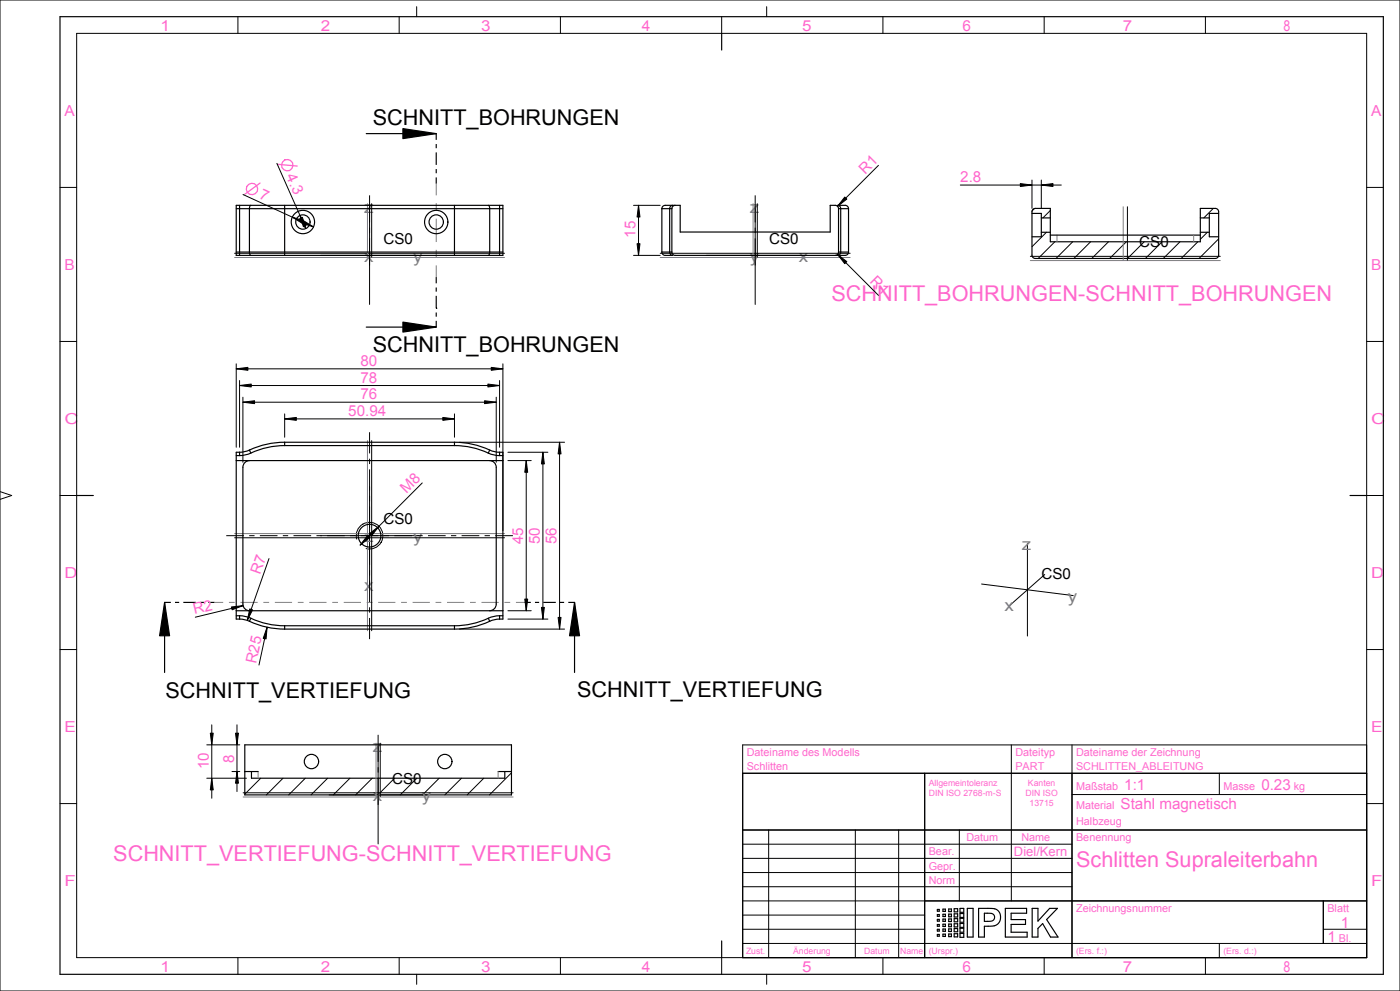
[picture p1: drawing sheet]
<svg xmlns="http://www.w3.org/2000/svg" width="420mm" height="297mm" viewBox="0 0 420 297" stroke-linecap="round" stroke-linejoin="round" font-family="sans-serif">
<path d="M120.9 38.5l10 1.5-10 1.5zM120.9 96.5l10 1.5-10 1.5zM49.4 180.5l1.5 10h-3zM172.4 180.5l1.5 10h-3z" fill="#000"/>
<g fill="none" stroke="#000" stroke-width=".35">
<path d="M18 5h397v287h-397zM216.5 10v5M120.9 38.5l10 1.5-10 1.5zM109.9 40h21v1.9M130.9 43.2v1.2M130.9 45.7v3.7M130.9 50.7v1.2M130.9 53.2v1.8M309.6 64h2.8v7h-2.8M309.9 62.8l.7-.3h4.5v10h45v-10h4.5a1 1 0 0 1 1 1v13a1 1 0 0 1-1 1h-54a1 1 0 0 1-1-1v-13zM312.4 69.6h2.7M312.4 65.3h2.7"/>
<path d="M360.1 69.6h2.7M360.1 65.3h2.7M365.6 64h-2.8v7h2.8M120.9 96.5l10 1.5-10 1.5zM130.9 92.4h.1M130.9 96.2v1.8h-21M130.9 83v1.9M130.9 86.2v1.2M130.9 88.7v3.7M130.9 93.7v1.2M23 148.5h5M405 148.5h5"/>
<path d="M49.4 180.5l1.5 10h-3zM51.3 180.5h-1.9v21M52.5 180.5h1.3M55 180.5h3.8M60 180.5h1.3M62.5 180.5h1.9M157.4 180.5h1.8M160.5 180.5h1.2M163 180.5h3.7M168 180.5h1.2M170.5 180.5h1.9v21M172.4 180.5l1.5 10h-3z"/>
<path d="M73.4 231.2h2v2h76v-2h2v7h-80zM222.8 231.8h187.2v55.2h-187.2zM277.4 231.8v55.2M321.6 231.8v55.2M222.8 248.8h187.2M277.4 270h132.6M281.2 278.5h.6v.5h-.6zM281.2 277.1h.6v.5h-.6zM281.2 275.5h.6v.6h-.6zM281.2 274.1h.6v.5h-.6zM281.2 272.6h.6v.5h-.6zM282.9 280h.7v.6h-.7z"/>
<path d="M282.9 278.4h.7v.7h-.7zM282.9 277h.7v.7h-.7zM282.9 275.4h.7v.7h-.7zM282.9 274h.7v.7h-.7zM282.9 272.5h.7v.7h-.7zM284.6 279.9h.8v.8h-.8zM284.6 278.4h.8v.8h-.8zM284.6 276.9h.8v.8h-.8zM284.6 275.4h.8v.8h-.8zM284.6 274h.8v.8h-.8zM284.6 272.4h.8v.8h-.8zM286.3 279.8h1v1h-1z"/>
<path d="M286.3 278.3h1v.9h-1zM286.3 276.8h1v1h-1zM286.3 275.3h1v1h-1zM286.3 273.9h1v.9h-1zM286.3 272.3h1v1h-1zM288 279.7h1.1v1.2h-1.1zM288 278.2h1.1v1.2h-1.1zM288 276.8h1.1v1.1h-1.1zM288 275.2h1.1v1.2h-1.1zM288 273.8h1.1v1.2h-1.1zM288 272.2h1.1v1.2h-1.1zM290.2 272.2h1.7v8.6h-1.7z"/>
<path d="M293.6 272.2l4.8 .2 1.1 .7 .6 1.1-.1 1.6-.9 1.3-1.1 .4-2.7 .1v3.2h-1.7zM295.3 273.7l2.6 .2 .4 .7-.1 1-.8 .5h-2.1zM301.6 272.2h6.4v1.5h-4.7v1.9h4.4v1.4h-4.4v2.4h4.8v1.4h-6.5zM309.6 272.2h1.8v3.9l3.5-3.9h2.3l-3.2 3.4 3.4 5.2h-2.2l-2.4-4-1.4 1.4v2.6h-1.8zM397 270v12.8M216.5 282v5M281.2 280.1h.6v.5h-.6z"/>
</g>
<g fill="none" stroke="#7c7c85" stroke-width=".3">
<path d="M130.9 55v3.5M130.9 60.9v2.3M130.9 65.5v7M130.9 74.9v2.3M130.9 79.5v3.5M64.4 180.5h2.6M68.7 180.5h1.7M72.1 180.5h5.2M79 180.5h1.7M82.5 180.5h5.1M89.3 180.5h1.8M92.8 180.5h5.2"/>
<path d="M99.7 180.5h1.7M103.1 180.5h5.2M110 180.5h1.7M113.5 180.5h5.1M120.3 180.5h1.8M123.8 180.5h5.2M130.7 180.5h1.7M134.1 180.5h5.2M141 180.5h1.7M144.4 180.5h5.2M151.3 180.5h1.8M154.8 180.5h2.6"/>
</g>
<g fill="none" stroke="#000" stroke-width=".3">
<path d="M0 0h420v297h-420zM23 10h387v277h-387zM71.4 5v5M119.8 5v5M125 2v3M168.1 5v5M216.5 5v5M230 2v3M264.9 5v5M313.3 5v5M361.6 5v5M18 56.2h5"/>
<path d="M410 56.2h5M310.3 62.5l-.7 .7M313.9 69.6l-4.3 4.4M315.1 63.1l-2.2 2.2M316.5 72.5l-5 5M321.8 72.5l-5 5M327.2 72.5l-5 5M332.5 72.5l-5 5M337.9 72.5l-5 5M343.3 72.5l-5 5M348.6 72.5l-5 5M354 72.5l-5 5"/>
<path d="M359.4 72.5l-5 5M362.2 69.6l-2.1 2.1M364 62.5l-2.9 2.8M365.6 71.6l-5.9 5.9M18 102.3h5M410 102.3h5M0 147.3l3.5 1.2-3.5 1.2M18 148.5h5M410 148.5h5M107 161.6a4 4 0 0 1 3.5-5 4 4 0 0 1 4.4 4.3 4 4 0 0 1-5.1 3.5M18 194.7h5M410 194.7h5"/>
<path d="M73.5 231.2l-.1 .1M78.2 233.2l-4.8 4.8M84.9 233.2l-5 5M91.6 233.2l-5 5M98.3 233.2l-5 5M105 233.2l-5 5M111.7 233.2l-5 5M118.4 233.2l-5 5M125.1 233.2l-5 5M131.8 233.2l-5 5M138.4 233.2l-5 5M145.1 233.2l-5 5"/>
<path d="M153.4 231.6l-6.6 6.6M222.8 231.8h187.2M277.4 231.8v55.2M303.4 223.3v46.7M321.6 238.1h88.4M321.6 223.3v63.7M365.8 231.8v6.3M410 223.3h-187.2v63.7M18 240.8h5M222.8 248.8h187.2M222.8 253h98.8M222.8 257.3h98.8"/>
<path d="M230.6 248.8v38.2M256.6 248.8v38.2M269.6 248.8v38.2M287.8 248.8v21.2M410 240.8h5M222.8 261.5h98.8M222.8 265.8h98.8M222.8 270h187.2M222.8 274.3h54.6M222.8 278.5h54.6M397 278.5h13M397 270v12.8"/>
<path d="M71.4 287v5M119.8 287v5M125 292v3M168.1 287v5M216.5 287v5M222.8 282.8h187.2M230 292v3M264.9 287v5M313.3 287v5M361.6 287v5M365.8 282.8v4.2"/>
</g>
<!-- layer: 00_START_PLANES_CSYS -->
<g fill="none" stroke="#000" stroke-width=".3">
<path d="M70.4 75.9h81M96.2 76.5h29.4M110.9 76.5h.1M110.9 61.8v29.4M111.5 61v16M198.1 75.9h57M211.9 76.5h29.4M226.6 76.5h.1M226.6 61.8v29.4M227.2 61v16M309.1 76.8h57M338.2 62v16"/>
<path d="M111.5 132v57M110.9 145.8v29.4M70.4 161.2h81M96.2 160.5h29.4M110.9 160.5h.1M294.5 175l27.5 3.5M308.2 162.9v27.7M313.4 172.2l-10.4 9.1M72.9 237.6h81M98.7 238.2h29.4M113.4 238.2h.1M113.4 223.5v29.4"/>
<path d="M114.1 222.7v16"/>
</g>
<path d="M70.4 77.2h81M110.2 61v16M198.1 77.2h57M225.9 61v16M309.1 78.1h57M337 62v16M110.2 132v57M70.4 159.9h81M72.9 238.9h81M112.8 222.7v16" fill="none" stroke="#7c7c85" stroke-width=".3"/>
<!-- layer: 02_ALL_AXES -->
<g fill="none" stroke="#000" stroke-width=".3">
<path d="M110.9 58.5v8.1M226.6 58.5v8.1M110.9 68.2v1.6M110.9 71.4v8.1M226.6 68.2v1.6M226.6 71.4v8.1M110.9 129.5v6.4M110.9 137.5v1.6M110.9 140.7v6.3M110.9 148.6v1.6M110.9 151.8v6.3M110.9 159.7v1.6"/>
<path d="M67.9 160.5h5.3M74.8 160.5h1.6M78 160.5h5.3M84.9 160.5h1.5M88 160.5h5.3M94.9 160.5h1.6M98.1 160.5h5.3M105 160.5h1.6M108.2 160.5h5.3M110.9 162.9v6.4M110.9 170.9v1.6M110.9 174.1v6.3"/>
<path d="M115.1 160.5h1.6M118.3 160.5h5.3M125.2 160.5h1.6M128.4 160.5h5.3M135.3 160.5h1.6M138.5 160.5h5.3M145.4 160.5h1.6M148.6 160.5h5.3M110.9 182v1.6M110.9 185.2v6.3M113.4 220.2v8.1M113.4 229.9v1.6"/>
<path d="M113.4 233.1v8.1"/>
</g>
<g fill="none" stroke="#000" stroke-width=".35">
<circle cx="90.9" cy="66.5" r="3.5"/>
<circle cx="90.9" cy="66.5" r="2.15"/>
<circle cx="130.9" cy="66.5" r="3.5"/>
<circle cx="130.9" cy="66.5" r="2.15"/>
<circle cx="110.9" cy="160.5" r="3.4"/>
<circle cx="93.4" cy="228.2" r="2.15"/>
<circle cx="133.4" cy="228.2" r="2.15"/>
</g>
<!-- layer: 09_ALL_ROUNDS -->
<g fill="none" stroke="#000" stroke-width=".35">
<path d="M70.9 61.5h80v15h-80zM70.9 75.5h80M70.9 62.5h80M71.9 61.5v15M75.3 61.5l-.3 .3-.2 .7v13.2l.5 .8M85.4 61.5v15M136.3 61.5v15M146.5 61.5l.3 .3 .1 .7v13.2l-.4 .8M149.9 61.5v15M198.6 75.5h3M198.6 62.5h3M198.6 62.5v13"/>
<path d="M201.6 75.5a1 1 0 0 0 1 1h51a1 1 0 0 0 1-1M201.6 62.5v13M201.8 61.5l-.6 .3-.3 .7v13l.3 .7 .6 .3h-2.2a1 1 0 0 1-1-1M202.6 61.5a1 1 0 0 0-1 1M204.1 61.5h-4.5a1 1 0 0 0-1 1M249.1 61.5h1.5a1 1 0 0 1 1 1M251.6 75.5a1 1 0 0 1-1 1M251.6 75.5h3M251.6 62.5h3M251.6 62.5v13M254.6 62.5a1 1 0 0 0-1-1h-2.3l.6 .3 .3 .7v13l-.3 .7-.6 .3M254.6 62.5v13"/>
<path d="M70.9 136.5h1M71.9 135.5h-1v2.5M71.9 135.5v1M74.8 134.9l-1.4 .5-1.5 .1M74.8 134.9l.5 .9M75.3 135.8l-1.7 .5-1.7 .2M85.4 132.5a25 25 0 0 0-10.6 2.4M85.4 133.5a24 24 0 0 0-10.1 2.3M85.4 132.5v1M85.4 133.5h50.9M85.4 132.5h50.9M136.3 132.5a25 25 0 0 1 10.6 2.4"/>
<path d="M136.3 133.5a24 24 0 0 1 10.2 2.3M136.3 132.5v1M146.5 135.8l1.6 .5 1.8 .2M146.9 134.9l1.5 .5 1.5 .1M146.9 134.9l-.4 .9M149.9 135.5v1M149.9 135.5h1v2.5M149.9 136.5h1M70.9 183v2.5h1M70.9 184.5h1M71.9 184.5l1.7 .2 1.7 .6M71.9 185.5l1.5 .2 1.4 .5"/>
<path d="M71.9 184.5v1M74.8 186.2a25 25 0 0 0 10.6 2.3M75.3 185.3a24 24 0 0 0 10.1 2.2M75.3 185.3l-.5 .9M85.4 187.5v1M85.4 188.5h50.9M85.4 187.5h50.9M136.3 187.5v1M146.5 185.3a24 24 0 0 1-10.2 2.2M146.5 185.3l.4 .9M146.9 186.2a25 25 0 0 1-10.6 2.3M149.9 184.5l-1.8 .2-1.6 .6"/>
<path d="M149.9 185.5l-1.5 .2-1.5 .5M149.9 184.5v1M149.9 184.5h1M150.9 183v2.5h-1"/>
</g>
<!-- layer: 20_ALL_FEATURES -->
<path d="M204.1 61.5v8h45v-8M315.1 70.5h45M70.9 138h80v45h-80zM74.9 138a2 2 0 0 0-2 2v41a2 2 0 0 0 2 2M146.9 138a2 2 0 0 1 2 2v41a2 2 0 0 1-2 2M73.4 231.2v-8h80v8M75.4 231.2h2M149.4 231.2h2" fill="none" stroke="#000" stroke-width=".35"/>
<path d="M317.1 70.5v2M358.1 70.5v2M77.4 231.2v2M149.4 231.2v2" fill="none" stroke="#7c7c85" stroke-width=".3"/>
<!-- layer: 51_ALL_DIMS -->
<g fill="#000">
<path d="M306.1 55l3.5 .5-3.5 .4zM312.4 55.5l3.5-.5v.9zM87.7 65.1l3.4 1-.4 .8zM90 64.6l1.8 3-.8 .4zM89.9 65.5l.8-.4 1 3.4zM91.1 66.1l3 1.9-3.4-1.1zM191.6 61.5l.4 3.5h-.9zM191.1 73h.9l-.4 3.5zM253.4 59l.6 .7-2.7 2.1zM251.3 76.2l2.7 2.2-.6 .6zM70.9 110.5l3.5-.4v.9zM71.9 115.5l3.5-.4v.9z"/>
<path d="M146.4 115.1l3.5 .4-3.5 .5zM147.4 110.1l3.5 .4-3.5 .5zM72.9 120.5l3.5-.4v.9zM85.4 125.5l3.5-.4v.9zM132.8 125.1l3.5 .4-3.5 .5zM145.4 120.1l3.5 .4-3.5 .5zM157.9 138l.4 3.5h-.9zM162.9 135.5l.4 3.5h-.9zM167.9 132.5l.4 3.5h-.9zM110.9 159.9l2.8-2.2-2.2 2.8zM110.2 160.6l.6 .6-2.8 2.2zM69.4 181.9l3.5-.4-3.3 1.3z"/>
<path d="M74.9 182.5l.9 .3-1.6 3.1zM80.1 188l-.3 3.5-.8-.2zM157.4 179.5h.9l-.4 3.5zM162.4 182h.9l-.4 3.5zM167.4 185h.9l-.4 3.5zM63.1 219.7h.9l-.5 3.5zM63.5 233.2l.5 3.5h-.9zM70.7 219.7h.8l-.4 3.5zM71.1 231.2l.4 3.5h-.8z"/>
</g>
<g fill="none" stroke="#000" stroke-width=".3">
<path d="M72.9 58.3l21.2 9.7M83.1 49l8.6 19.5M253.4 59l.6 .7-2.7 2.1zM263.5 49.6l-12.2 12.2M288.1 55.5h30.3M306.1 55l3.5 .5-3.5 .4zM309.6 54v8.5M312.4 55.5l3.5-.5v.9zM312.4 54v8.5M87.7 65.1l3.4 1-.4 .8zM89.9 65.5l.8-.4 1 3.4zM90 64.6l1.8 3-.8 .4z"/>
<path d="M91.1 66.1l3 1.9-3.4-1.1zM190.1 76.5h8M190.1 61.5h8M191.1 73h.9l-.4 3.5zM191.6 61.5l.4 3.5h-.9zM191.6 61.5v15M251.3 76.2l2.7 2.2-.6 .6zM251.3 76.2l12.2 12.3M70.9 110.5l3.5-.4v.9zM70.9 109v25M70.9 110.5h80M71.9 115.5l3.5-.4v.9z"/>
<path d="M71.9 114v20M71.9 115.5h78M72.9 119v19.5M146.4 115.1l3.5 .4-3.5 .5zM147.4 110.1l3.5 .4-3.5 .5zM148.9 119v19.5M149.9 114v20M150.9 109v50M72.9 120.5l3.5-.4v.9zM72.9 120.5h76M85.4 125.5l3.5-.4v.9zM85.4 124v7"/>
<path d="M85.4 125.5h50.9M132.8 125.1l3.5 .4-3.5 .5zM136.3 124v7M137.8 132.5h31.6M145.4 120.1l3.5 .4-3.5 .5zM152.4 138h7M152.4 135.5h12M157.9 138l.4 3.5h-.9zM157.9 138v45M162.9 135.5l.4 3.5h-.9zM162.9 135.5v50M167.9 132.5l.4 3.5h-.9z"/>
<path d="M167.9 132.5v56M110.9 159.9l2.8-2.2-2.2 2.8zM126.7 144.7l-18.7 18.7M80.7 167.4l-6.5 18.5M110.2 160.6l.6 .6-2.8 2.2zM157.4 179.5h.9l-.4 3.5zM69.4 181.9l3.5-.4-3.3 1.3zM72.9 181.5l-14.3 3.5M74.9 182.5l.9 .3-1.6 3.1zM80.1 188l-.3 3.5-.8-.2zM80.1 188l-2.4 11.3M137.8 188.5h31.6"/>
<path d="M152.4 185.5h12M152.4 183h7M162.4 182h.9l-.4 3.5zM167.4 185h.9l-.4 3.5zM63.1 219.7h.9l-.5 3.5zM63.5 217.2v22M70.7 219.7h.8l-.4 3.5zM71.1 217.2v20M62 233.2h11.9M62 223.2h9.9M63.5 233.2l.5 3.5h-.9zM69.6 231.2h2.3"/>
<path d="M71.1 231.2l.4 3.5h-.8z"/>
</g>
<g fill="none" stroke="#f6c" stroke-width=".38">
<path d="M78 54.9l-4.8 3.5M83.2 49.2l6 .6"/>
<circle cx="75.6" cy="56.6" r="1.72"/>
<circle cx="86.2" cy="49.5" r="1.72"/>
</g>
<g font-size="6.5">
<text x="111.8" y="37.5">SCHNITT_BOHRUNGEN</text>
<text x="111.8" y="105.5">SCHNITT_BOHRUNGEN</text>
<text x="49.6" y="209.2">SCHNITT_VERTIEFUNG</text>
<text x="173.1" y="209">SCHNITT_VERTIEFUNG</text>
</g>
<g font-size="6.5" fill="#f6c">
<text x="249.4" y="90.2">SCHNITT_BOHRUNGEN-SCHNITT_BOHRUNGEN</text>
<text x="34" y="258.2">SCHNITT_VERTIEFUNG-SCHNITT_VERTIEFUNG</text>
<text x="322.8" y="259.8">Schlitten Supraleiterbahn</text>
</g>
<g font-size="4.9" fill="#7c7c85">
<text x="109.2" y="63.7">z</text>
<text x="224.9" y="63.7">z</text>
<text x="109.2" y="78.4">x</text>
<text x="123.9" y="78.4">y</text>
<text x="224.9" y="78.4">y</text>
<text x="239.6" y="78.4">x</text>
<text x="109.2" y="162.4">z</text>
<text x="123.9" y="162.4">y</text>
<text x="306.6" y="164.8">z</text>
<text x="109.2" y="177.1">x</text>
<text x="301.4" y="183.2">x</text>
<text x="320.3" y="180.4">y</text>
<text x="111.8" y="225.4">z</text>
<text x="111.8" y="240.1">x</text>
<text x="126.5" y="240.1">y</text>
</g>
<g font-size="4.6" fill="#f6c">
<text x="85.8" y="52.9" transform="rotate(66 85.8 52.9)">4.3</text>
<text x="259.6" y="52.3" transform="rotate(-45 259.6 52.3)">R1</text>
<text x="288.1" y="54.6">2.8</text>
<text x="190.7" y="71.3" transform="rotate(-90 190.7 71.3)">15</text>
<text x="260.8" y="84.5" transform="rotate(45 260.8 84.5)">R1</text>
<text x="108.1" y="109.7">80</text>
<text x="108.1" y="114.7">78</text>
<text x="108.1" y="119.7">76</text>
<text x="104.5" y="124.7">50.94</text>
<text x="122" y="148.2" transform="rotate(-45 122 148.2)">M8</text>
<text x="157" y="163.2" transform="rotate(-90 157 163.2)">45</text>
<text x="162" y="163.2" transform="rotate(-90 162 163.2)">50</text>
<text x="167" y="163.2" transform="rotate(-90 167 163.2)">56</text>
<text x="62.7" y="230.6" transform="rotate(-90 62.7 230.6)">10</text>
<text x="70.2" y="228.6" transform="rotate(-90 70.2 228.6)">8</text>
<text x="337.3" y="236.7">1:1</text>
<text x="378.4" y="236.7">0.23</text>
<text x="336.2" y="242.5">Stahl magnetisch</text>
<text x="402.2" y="278.1">1</text>
<text x="398.2" y="282.4">1</text>
</g>
<g font-size="4.6">
<text x="115.1" y="73.2">CS0</text>
<text x="230.8" y="73.2">CS0</text>
<text x="341.8" y="74.1">CS0</text>
<text x="115.1" y="157.2">CS0</text>
<text x="312.4" y="173.4">CS0</text>
<text x="117.6" y="234.9">CS0</text>
</g>
<g font-size="4.5" fill="#f6c">
<text x="48.1" y="9.2">1</text>
<text x="96.2" y="9.2">2</text>
<text x="144.4" y="9.2">3</text>
<text x="192.5" y="9.2">4</text>
<text x="240.6" y="9.2">5</text>
<text x="288.8" y="9.2">6</text>
<text x="336.9" y="9.2">7</text>
<text x="385" y="9.2">8</text>
<text x="19.4" y="34.8">A</text>
<text x="411.4" y="34.8">A</text>
<text x="77.5" y="59.4" transform="rotate(25 77.5 59.4)">7</text>
<text x="19.4" y="81">B</text>
<text x="411.4" y="81">B</text>
<text x="19.4" y="127.2">C</text>
<text x="411.4" y="127.2">C</text>
<text x="19.4" y="173.3">D</text>
<text x="78.1" y="172.3" transform="rotate(-71 78.1 172.3)">R7</text>
<text x="411.4" y="173.3">D</text>
<text x="58.4" y="184.1" transform="rotate(-14 58.4 184.1)">R2</text>
<text x="76.8" y="199.1" transform="rotate(-78 76.8 199.1)">R25</text>
<text x="19.4" y="219.5">E</text>
<text x="411.4" y="219.5">E</text>
<text x="19.4" y="265.7">F</text>
<text x="411.4" y="265.7">F</text>
<text x="48.1" y="291.2">1</text>
<text x="96.2" y="291.2">2</text>
<text x="144.4" y="291.2">3</text>
<text x="192.5" y="291.2">4</text>
<text x="240.6" y="291.2">5</text>
<text x="288.8" y="291.2">6</text>
<text x="336.9" y="291.2">7</text>
<text x="385" y="291.2">8</text>
</g>
<text font-size="3.9" fill="#f6c" x="304.2" y="256.6">Diel/Kern</text>
<g font-size="3.3" fill="#f6c">
<text x="224" y="226.6">Dateiname des Modells</text>
<text x="304.6" y="226.6">Dateityp</text>
<text x="322.8" y="226.6">Dateiname der Zeichnung</text>
<text x="224" y="230.9">Schlitten</text>
<text x="304.6" y="230.9">PART</text>
<text x="322.8" y="230.9">SCHLITTEN_ABLEITUNG</text>
<text x="322.8" y="236.7">Maßstab</text>
<text x="367" y="236.7">Masse</text>
<text x="388.2" y="236.7">kg</text>
<text x="322.8" y="242.5">Material</text>
<text x="322.8" y="247.3">Halbzeug</text>
<text x="278.6" y="256.4">Bear.</text>
<text x="289.9" y="252.1">Datum</text>
<text x="306.4" y="252.1">Name</text>
<text x="322.8" y="252.1">Benennung</text>
<text x="278.6" y="260.6">Gepr.</text>
<text x="278.6" y="264.9">Norm</text>
<text x="322.8" y="273.4">Zeichnungsnummer</text>
<text x="398.2" y="273.4">Blatt</text>
<text x="401.7" y="282.4">Bl.</text>
</g>
<g font-size="2.6" fill="#f6c">
<text x="278.6" y="235.5">Allgemeintoleranz</text>
<text x="278.6" y="238.5">DIN ISO 2768-m-S</text>
<text x="307.7" y="238.5">DIN ISO</text>
<text x="308.4" y="235.5">Kanten</text>
<text x="308.9" y="241.5">13715</text>
<text x="223.8" y="285.9">Zust.</text>
<text x="238" y="285.9">Änderung</text>
<text x="259.3" y="285.9">Datum</text>
<text x="270" y="285.9">Name</text>
<text x="278.6" y="285.9">(Urspr.)</text>
<text x="322.8" y="285.9">(Ers. f.:)</text>
<text x="367" y="285.9">(Ers. d.:)</text>
</g>
</svg>
